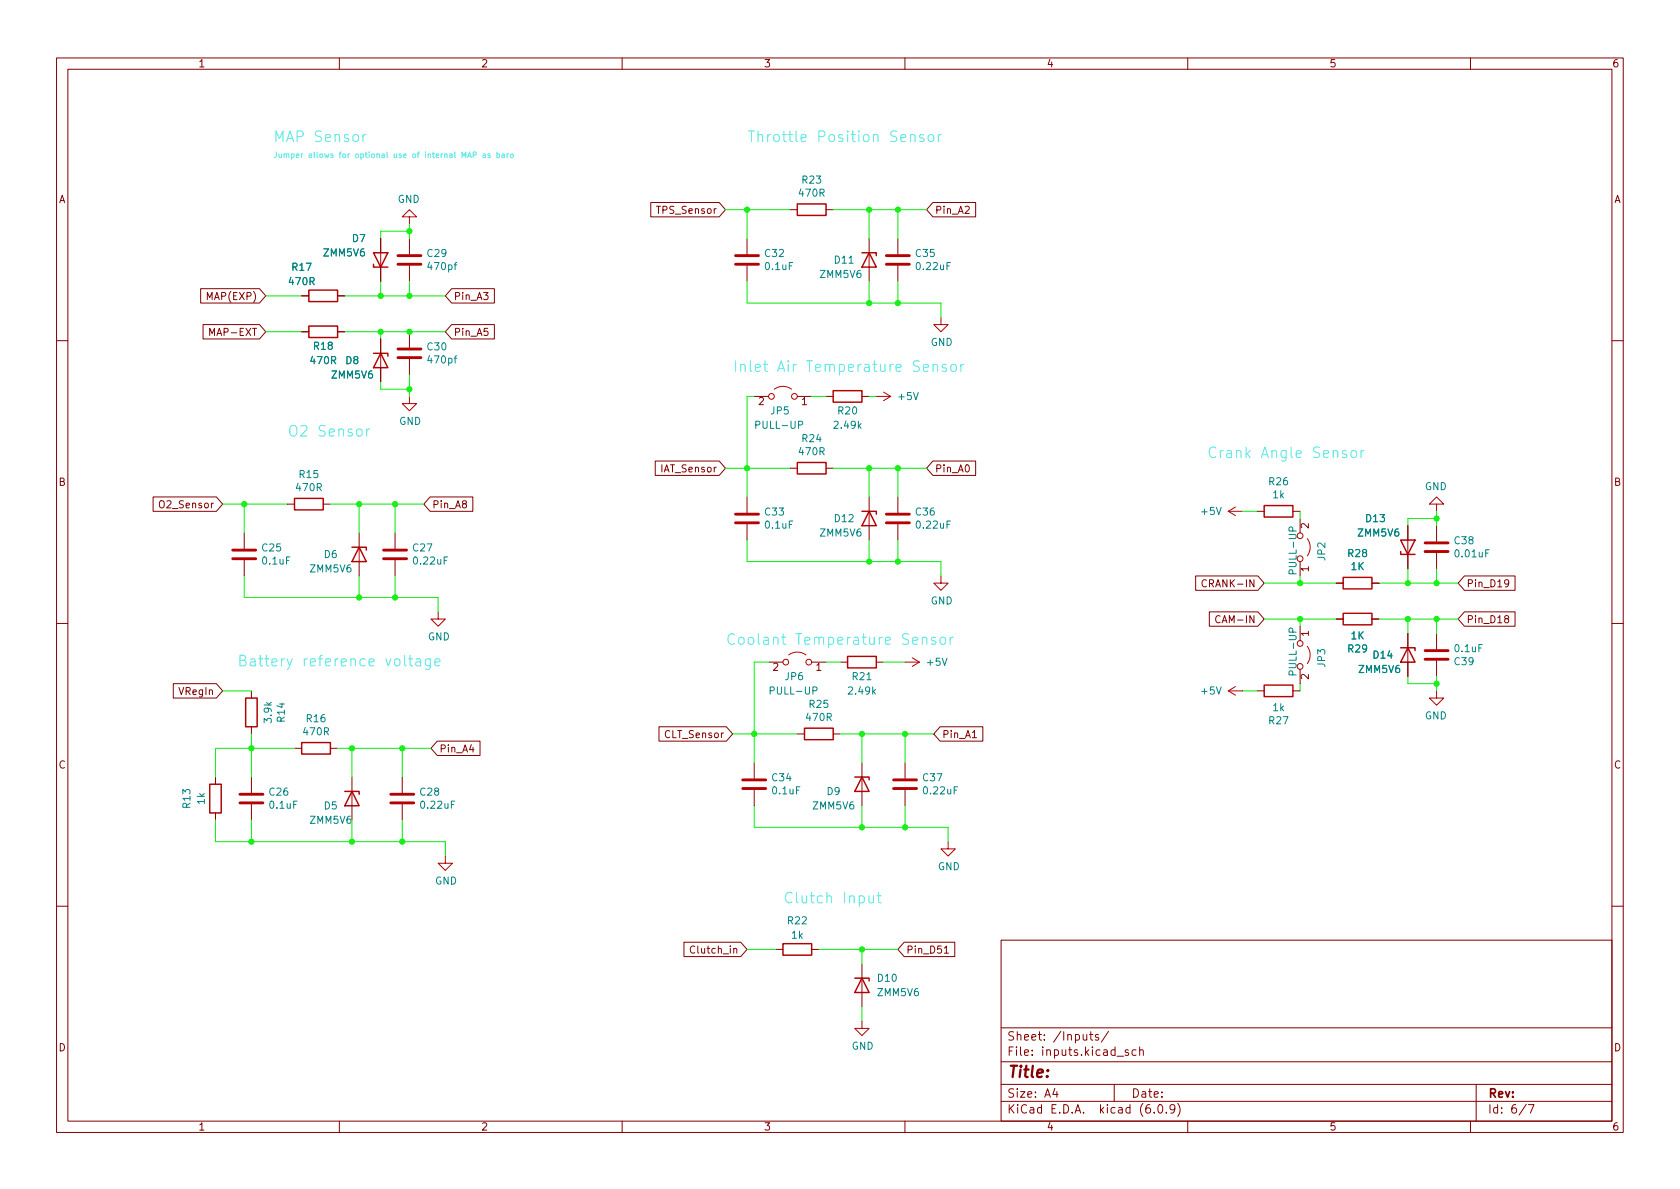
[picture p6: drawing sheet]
<svg xmlns="http://www.w3.org/2000/svg" width="297mm" height="210mm" viewBox="0 0 297 210" stroke-linecap="round" stroke-linejoin="round" font-family="sans-serif">
<g fill="none" stroke="#840000" stroke-width=".18">
<path d="M10 10.2h277v190.1h-277zM12 12.2h273v186.1h-273zM60 10.2v2M110 10.2v2M160 10.2v2M210 10.2v2M260 10.2v2M115.1 35.8h12.1l1.1 1.3-1.1 1.2h-12.1zM139.7 37.1h1.3M146 37.1h1.3M164.9 35.8h7.6v2.5h-7.6l-1.1-1.2zM35.5 51h10.4l1.1 1.3-1.1 1.3h-10.4z"/>
<path d="M35.9 57.4h10l1.1 1.3-1.1 1.2h-10zM37.1 59.3v-1.2l.4 .9 .4-.9v1.2M53.3 52.3h1.3M53.3 58.7h1.3M59.7 52.3h1.3M59.7 58.7h1.3M67.3 42.2v2.5M67.3 47.2v2.6M67.3 59.9v2.6M72.4 42.2v2.8M72.4 47v2.8M72.4 58.7v2.8"/>
<path d="M79.9 51h7.5v2.6h-7.5l-1.2-1.3zM79.9 57.4h7.5v2.5h-7.5l-1.2-1.2zM132.1 42.2v2.8M132.1 47v2.8M153.7 42.2v2.5M153.7 47.2v2.6M158.7 42.2v2.8M158.7 47v2.8M10 60.2h2M67.3 65v2.6M72.4 63.5v2.8M133.3 70.1h2.6"/>
<path d="M141 70.1h2.5M146 70.1h1.3M152.4 70.1h1.3M285 60.2h2M27.1 87.9h11.2l1.1 1.2-1.1 1.3h-11.2zM43.2 94.2v2.8M43.2 99.1v2.7M50.8 89.1h1.3M57.1 89.1h1.3M63.5 94.2v2.6M63.5 99.3v2.5M69.8 94.2v2.8"/>
<path d="M69.8 99.1v2.7M76 87.9h7.6v2.5h-7.6l-1.1-1.3zM115.8 81.5h11.4l1.1 1.3-1.1 1.3h-11.4zM132.1 87.9v2.8M132.1 92.7v2.8M139.7 82.8h1.3M146 82.8h1.3M153.7 87.9v2.5M153.7 93v2.5M158.7 87.9v2.8M158.7 92.7v2.8M164.9 81.5h7.6v2.6h-7.6l-1.1-1.3z"/>
<path d="M222.2 90.4h1.3M228.6 90.4h1.3M229.9 91.7v2.5M229.9 99.3v2.5M248.9 93v2.5M248.9 98v2.6M254 93v2.8M254 97.8v2.8M10 110.2h2M135.9 117.1h2.5M143.5 117.1h2.5M148.6 117.1h1.3"/>
<path d="M154.9 117.1h1.3M211.4 101.8h11l1.1 1.3-1.1 1.3h-11zM213.3 102.6a.6 .6 0 0 0-.8 .5 .6 .6 0 0 0 .6 .7l.2-.1M213.8 108.2h8.6l1.1 1.3-1.1 1.2h-8.6zM215.7 109a.6 .6 0 0 0-.8 .4 .6 .6 0 0 0 .6 .7l.2-.1M229.9 110.7v2.6M229.9 118.4v2.5M236.2 103.1h1.3M236.2 109.5h1.3M242.6 103.1h1.2M242.6 109.5h1.2M248.9 112v2.5"/>
<path d="M248.9 117.1v2.5M254 112v2.8M254 116.8v2.8M258.9 101.8h9v2.6h-9l-1.1-1.3zM258.9 108.2h9v2.5h-9l-1.1-1.2zM266.3 109.4l-.3-.2 .1-.2 .2-.1h.3l.2 .2-.1 .2-.6 .2-.1 .1 .1 .4 .2 .1h.2l.3-.2v-.3l-.3-.2M266.8 103.1l-.3 .2-.4-.1-.1-.1 .1-.5 .4-.1 .2 .1a.84 .84 0 0 1-.3 1.2h-.3M285 110.2h2M30.6 120.9h7.7l1.1 1.3-1.1 1.2h-7.7zM38.1 137.4v1.3M44.4 122.2v1.2M44.4 128.5v1.3"/>
<path d="M44.4 137.4v2.8M52.1 132.3h1.2M58.4 132.3h1.3M62.2 137.4v2.5M71.1 137.4v2.8M77.3 131.1h7.6v2.5h-7.6l-1.1-1.3zM116.5 128.5h11.9l1.1 1.3-1.1 1.3h-11.9zM133.3 134.9v2.8M133.3 139.7v2.8M141 129.8h1.2M147.3 129.8h1.3M152.4 134.9v2.5"/>
<path d="M152.4 139.9v2.6M160 134.9v2.8M160 139.7v2.8M166.2 128.5h7.6v2.6h-7.6l-1.1-1.3zM171.9 130.5h.8M222.2 122.2h1.3M228.6 122.2h1.3M38.1 143.8v1.2M44.4 142.2v2.8M62.2 142.5v2.5M71.1 142.2v2.8M10 160.2h2"/>
<path d="M120.9 166.6h10.1l1.1 1.3-1.1 1.3h-10.1zM122.8 167.4a.6 .6 0 0 0-.8 .4 .6 .6 0 0 0 .6 .8l.2-.2M137.2 167.9h1.2M143.5 167.9h1.3M152.4 170.4v2.6M152.4 175.5v2.5M159.9 166.6h8.9v2.6h-8.9l-1.2-1.3zM167 167.6l.3-.3v1.3M167 168.6h.7M177 166.3h108v32h-108zM285 160.2h2M60 198.3v2"/>
<path d="M110 198.3v2M160 198.3v2M177 194.8h108M177 191.8h108M177 187.8h108M177 181.8h108M186.5 192.5l-.4 1h1M186.9 193v1M192.6 182.9h.6M192.9 182.4v1.3l.3 .2M194.2 183l-.3-.1-.3 .2 .1 .3 .5 .1v.4h-.6M196 182.4l-1.3 1.9"/>
<path d="M197 191.8v3M197.5 186.8h1.1M199.5 185.7l-.4-.1-.2 .2 .1 .3 .5 .1v.4h-.6M200.9 185.7l-.5-.1-.3 .3v.4l.2 .3h.6M201.5 185.8l.2-.2 .4 .1v.9M201.5 185.1v1.5M204.1 196.7v.1M204.9 195.4l.2-.1a.81 .81 0 0 1 .6 .7 .81 .81 0 0 1-.3 .8h-.2a.81 .81 0 0 1-.6-.6 .81 .81 0 0 1 .3-.8zM206.2 196.7v.1M207.7 196l-.3 .3h-.3l-.2-.3 .1-.6 .4-.1 .2 .2a.99 .99 0 0 1-.3 1.3h-.3M208.2 195.1a1.72 1.72 0 0 1 0 2.3M210 198.3v2"/>
<path d="M260 198.3v2M261 191.8v6.5M269.9 195.3l-1.3 1.9M270.2 195.3h1l-.6 1.5"/>
</g>
<g fill="none" stroke="#b60000" stroke-width=".51">
<path d="M70.4 46.7h4M70.4 45.2h4M130 46.7h4.1M130 45.2h4.1M156.7 46.7h4.1M156.7 45.2h4.1M70.4 63.2h4M70.4 61.7h4M41.1 98.8h4.1M41.1 97.3h4.1M67.8 98.8h4.1M67.8 97.3h4.1"/>
<path d="M130 92.5h4.1M130 90.9h4.1M156.7 92.5h4.1M156.7 90.9h4.1M252 97.5h4M252 96h4M252 115.1h4M252 116.6h4M131.3 139.4h4.1M131.3 137.9h4.1M158 139.4h4.1M158 137.9h4.1"/>
<path d="M42.4 142h4.1M42.4 140.5h4.1M69.1 142h4.1M69.1 140.5h4.1"/>
</g>
<g fill="none" stroke="#b60000" stroke-width=".25">
<path d="M141 36.1h5v2h-5zM54.6 51.3h5.1v2h-5.1zM54.6 57.7h5.1v2h-5.1zM66 46.7v.5h2.6M66 44.7h2.6l-1.3 2.5zM152.4 44.7h2.5v.5M153.7 44.7l1.2 2.5h-2.5zM66 62.5h2.6v.5M67.3 62.5l1.3 2.5h-2.6zM147.3 69.1h5.1v2h-5.1zM52.1 88.1h5v2.1h-5zM62.2 96.8h2.6v.5"/>
<path d="M63.5 96.8l1.3 2.5h-2.6zM141 81.8h5v2h-5zM152.4 90.4h2.5v.5M153.7 90.4l1.2 2.6h-2.5zM223.5 89.4h5.1v2h-5.1zM247.6 97.5v.5h2.6M247.6 95.5h2.6l-1.3 2.5zM149.9 116.1h5v2h-5zM237.5 102.1h5.1v2h-5.1zM237.5 108.5h5.1v2h-5.1zM247.6 114.5h2.6v.6M248.9 114.5l1.3 2.6h-2.6z"/>
<path d="M37.1 138.7h2v5.1h-2zM43.4 123.4h2.1v5.1h-2.1zM53.3 131.3h5.1v2h-5.1zM61 139.9h2.5v.6M62.2 139.9l1.3 2.6h-2.5zM142.2 128.8h5.1v2h-5.1zM151.1 137.4h2.6v.5M152.4 137.4l1.3 2.5h-2.6zM223.5 121.2h5.1v2h-5.1zM138.4 166.9h5.1v2h-5.1zM151.1 173h2.6v.5M152.4 173l1.3 2.5h-2.6z"/>
</g>
<g fill="none" stroke="#b60000" stroke-width=".18">
<path d="M72.4 38.3h1.3l-1.3-1.2-1.3 1.2h1.3v1.3M67.3 44.7v2.5M153.7 44.7v2.5M166.4 56.1v1.3h1.2l-1.2 1.3-1.3-1.3h1.3M67.3 62.5v2.5M72.4 70.1v1.3h1.3l-1.3 1.2-1.3-1.2h1.3M136.9 68.8a2.54 2.54 0 0 1 3.1 0M154.9 70.1h2.6M156.2 69.3l1.3 .8M157.5 70.1l-1.3 .8M63.5 96.8v2.5M153.7 90.4v2.6"/>
<path d="M217.2 90.4l1.2 .8M217.2 90.4h2.5M218.4 89.7l-1.2 .7M231.1 95.2a2.54 2.54 0 0 1 0 3.1M248.9 95.5v2.5M254 89.1h1.3l-1.3-1.2-1.3 1.2h1.3v1.3M77.5 108.2v1.3h1.2l-1.2 1.2-1.3-1.2h1.3M139.4 115.8a2.54 2.54 0 0 1 3.1 0M160 117.1h2.6M161.3 116.3l1.3 .8M162.6 117.1l-1.3 .8M166.4 101.8v1.3h1.2l-1.2 1.3-1.3-1.3h1.3"/>
<path d="M231.1 114.3a2.54 2.54 0 0 1 0 3M248.9 114.5v2.6M62.2 139.9v2.6M152.4 137.4v2.5M217.2 122.2l1.2 .7M217.2 122.2h2.5M218.4 121.4l-1.2 .8M254 122.2v1.2h-1.3l1.3 1.3 1.3-1.3h-1.3M78.7 151.4v1.2h1.3l-1.3 1.3-1.2-1.3h1.2M167.6 148.8v1.3h1.3l-1.3 1.3-1.2-1.3h1.2M152.4 173v2.5M152.4 180.6v1.3h1.3l-1.3 1.2-1.3-1.2h1.3"/>
<circle cx="136.4" cy="70.1" r=".51"/>
<circle cx="140.5" cy="70.1" r=".51"/>
<circle cx="229.9" cy="98.8" r=".51"/>
<circle cx="229.9" cy="94.7" r=".51"/>
<circle cx="138.9" cy="117.1" r=".51"/>
<circle cx="143" cy="117.1" r=".51"/>
<circle cx="229.9" cy="117.9" r=".51"/>
<circle cx="229.9" cy="113.8" r=".51"/>
</g>
<g fill="none" stroke="#45e7e5" stroke-width=".18">
<path d="M64.2 23.8v1.2M64.7 23.8l-.3 .1-.2 .2M81.7 27.9v-1l.3 .7 .3-.7v1M82.7 27.9l.3-1 .3 1M82.8 27.6h.4M83.7 27.4l.4-.1 .1-.3-.5-.1v1M85.4 27.3h.4v.6M85.8 27.4l-.4 .2 .1 .3 .3-.1M86.6 27.3l-.2-.1-.1 .1v.2l.3 .1v.2h-.3M87.9 27.3l.2-.1 .2 .2-.1 .4h-.3M87.9 26.9v1M88.8 27.3h.3l.1 .6"/>
<path d="M89.2 27.4l-.5 .2 .2 .3 .3-.1M89.7 27.2v.7M89.9 27.2l-.2 .2M90.3 27.3l.1-.1 .3 .1-.1 .5h-.3zM161 24a.47 .47 0 0 1 .8 .1v.9M161 23.8v1.2M163.3 23.9l-.4-.1-.3 .3 .1 .2 .6 .2 .1 .2-.1 .3h-.2h-.5M164.2 24a.51 .51 0 0 1 .5-.2 .51 .51 0 0 1 .4 .3v.6a.51 .51 0 0 1-.5 .4 .51 .51 0 0 1-.5-.4zM165.9 23.8v1.2M166.4 23.8l-.3 .1-.2 .2M64.8 75.9v1.2M65.4 75.9h-.4l-.2 .3"/>
<path d="M163.3 65.1l.9-.2-.1-.4-.6-.1-.2 .3 .1 .9 .1 .1 .6-.1M165 64.6a.47 .47 0 0 1 .8 .1v1M165 64.4v1.3M167.3 64.5l-.4-.1-.3 .3 .1 .3 .6 .1 .1 .2-.1 .3-.2 .1-.5-.1M168.3 64.5a.51 .51 0 0 1 .8 .3v.5a.51 .51 0 0 1-.5 .4 .51 .51 0 0 1-.5-.4v-.5zM169.9 64.4v1.3M170.4 64.4l-.3 .1-.2 .3M238.1 79.8l-.5-.1-.3 .2 .1 .3 .7 .2v.2v.2l-.2 .1-.6-.1M238.9 79.8a.51 .51 0 0 1 .5-.1 .51 .51 0 0 1 .4 .3v.6a.51 .51 0 0 1-.5 .3 .51 .51 0 0 1-.4-.3zM240.6 79.7v1.2M241.2 79.7l-.4 .1-.2 .2M72.2 116.5h.8"/>
<path d="M72.5 115.9v1.6l.1 .2 .4 .1M73.6 116.6l.2-.1 .5 .1 .1 1.2M74.4 116.9l-.6 .1a.37 .37 0 0 0-.3 .4 .37 .37 0 0 0 .3 .4l.6-.1M76.1 116.5v1.5a.51 .51 0 0 1-.8 .3M76.1 116.6l-.5-.1-.4 .4v.5l.2 .3 .2 .1 .5-.1M76.9 117.1l.9-.2-.1-.3-.5-.1-.3 .3 .1 .9 .2 .1 .5-.1M163.1 112.9a.47 .47 0 0 1 .8 .1v.9M163.1 112.7v1.2M165.4 112.8l-.4-.1-.3 .3 .1 .2 .6 .2 .1 .2-.1 .3h-.2h-.5M166.3 112.9a.51 .51 0 0 1 .5-.2 .51 .51 0 0 1 .4 .3v.6a.51 .51 0 0 1-.5 .4 .51 .51 0 0 1-.5-.4zM168 112.7v1.2M168.5 112.7l-.3 .1-.2 .2"/>
<path d="M153.6 158.4l.1 1.2a.51 .51 0 0 0 .7-.1M154.4 158.4v1.3M155.1 158.4h.7M155.3 157.8v1.6l.1 .2 .4 .1"/>
</g>
<g fill="none" stroke="#00e800" stroke-width=".18">
<path d="M72.4 39.6v2.6M128.3 37.1h11.4M132.1 37.1v5.1M147.3 37.1h16.5M153.7 37.1v5.1M158.7 37.1v5.1M47 58.7h6.3M47 52.3h6.3M61 58.7h17.7M61 52.3h17.7M67.3 49.8v2.5M67.3 58.7v1.2"/>
<path d="M72.4 49.8v2.5M72.4 40.9h-5.1v1.3M132.1 49.8v3.8h34.3v2.5M153.7 49.8v3.8M158.7 49.8v3.8M67.3 67.6v1.2h5.1M72.4 66.3v3.8M133.3 70.1h-1.2v17.8M143.5 70.1h2.5M153.7 70.1h1.2M39.4 89.1h11.4M43.2 89.1v5.1"/>
<path d="M58.4 89.1h16.5M63.5 89.1v5.1M69.8 89.1v5.1M128.3 82.8h11.4M132.1 95.5v3.8h34.3v2.5M147.3 82.8h16.5M153.7 82.8v5.1M153.7 95.5v3.8M158.7 82.8v5.1M158.7 95.5v3.8M219.7 90.4h2.5M229.9 90.4v1.3"/>
<path d="M254 91.7h-5.1v1.3M254 90.4v2.6M43.2 101.8v3.9h34.3v2.5M63.5 101.8v3.9M69.8 101.8v3.9M135.9 117.1h-2.6v17.8M146 117.1h2.6M156.2 117.1h3.8M223.5 109.5h12.7M223.5 103.1h12.7M229.9 101.8v1.3M229.9 109.5v1.2"/>
<path d="M243.8 109.5h14M243.8 103.1h14M248.9 100.6v2.5M248.9 109.5v2.5M248.9 119.6v1.3h5.1M254 100.6v2.5M254 109.5v2.5M254 119.6v2.6M39.4 122.2h5M44.4 129.8v7.6M52.1 132.3h-14v5.1M59.7 132.3h16.5"/>
<path d="M62.2 132.3v5.1M71.1 132.3v5.1M129.5 129.8h11.5M148.6 129.8h16.5M152.4 129.8v5.1M160 129.8v5.1M219.7 122.2h2.5M229.9 120.9v1.3M38.1 145v3.8h40.6v2.6M44.4 145v3.8M62.2 145v3.8M71.1 145v3.8"/>
<path d="M133.3 142.5v3.8h34.3v2.5M152.4 142.5v3.8M160 142.5v3.8M132.1 167.9h5.1M144.8 167.9h13.9M152.4 167.9v2.5M152.4 178v2.6"/>
</g>
<g fill="#0f0" stroke="#0f0" stroke-width=".18">
<circle cx="153.7" cy="82.8" r=".46"/>
<circle cx="72.4" cy="52.3" r=".46"/>
<circle cx="72.4" cy="40.9" r=".46"/>
<circle cx="72.4" cy="58.7" r=".46"/>
<circle cx="67.3" cy="58.7" r=".46"/>
<circle cx="67.3" cy="52.3" r=".46"/>
<circle cx="254" cy="109.5" r=".46"/>
<circle cx="248.9" cy="103.1" r=".46"/>
<circle cx="254" cy="91.7" r=".46"/>
<circle cx="254" cy="120.9" r=".46"/>
<circle cx="254" cy="103.1" r=".46"/>
<circle cx="248.9" cy="109.5" r=".46"/>
<circle cx="69.8" cy="105.7" r=".46"/>
<circle cx="63.5" cy="89.1" r=".46"/>
<circle cx="72.4" cy="68.8" r=".46"/>
<circle cx="63.5" cy="105.7" r=".46"/>
<circle cx="69.8" cy="89.1" r=".46"/>
<circle cx="43.2" cy="89.1" r=".46"/>
<circle cx="44.4" cy="132.3" r=".46"/>
<circle cx="71.1" cy="132.3" r=".46"/>
<circle cx="62.2" cy="132.3" r=".46"/>
<circle cx="62.2" cy="148.8" r=".46"/>
<circle cx="44.4" cy="148.8" r=".46"/>
<circle cx="71.1" cy="148.8" r=".46"/>
<circle cx="158.7" cy="99.3" r=".46"/>
<circle cx="153.7" cy="99.3" r=".46"/>
<circle cx="229.9" cy="103.1" r=".46"/>
<circle cx="229.9" cy="109.5" r=".46"/>
<circle cx="158.7" cy="82.8" r=".46"/>
<circle cx="152.4" cy="146.3" r=".46"/>
<circle cx="133.3" cy="129.8" r=".46"/>
<circle cx="160" cy="146.3" r=".46"/>
<circle cx="152.4" cy="129.8" r=".46"/>
<circle cx="160" cy="129.8" r=".46"/>
<circle cx="152.4" cy="167.9" r=".46"/>
<circle cx="158.7" cy="53.6" r=".46"/>
<circle cx="153.7" cy="53.6" r=".46"/>
<circle cx="153.7" cy="37.1" r=".46"/>
<circle cx="132.1" cy="37.1" r=".46"/>
<circle cx="132.1" cy="82.8" r=".46"/>
<circle cx="158.7" cy="37.1" r=".46"/>
</g>
<text font-size="2.8" fill="#840000" x="178" y="190.6">Title:</text>
<g font-size="2.6" fill="#45e7e5">
<text x="48.3" y="25.1">MAP Sensor</text>
<text x="132.1" y="25.1">Throttle Position Sensor</text>
<text x="129.5" y="65.8">Inlet Air Temperature Sensor</text>
<text x="50.8" y="77.2">O2 Sensor</text>
<text x="213.4" y="81">Crank Angle Sensor</text>
<text x="41.9" y="117.8">Battery reference voltage</text>
<text x="128.3" y="114">Coolant Temperature Sensor</text>
<text x="138.4" y="159.8">Clutch Input</text>
</g>
<g font-size="2.1" fill="#840000">
<text x="178" y="184">Sheet: /Inputs/</text>
<text x="178" y="186.7">File: inputs.kicad_sch</text>
<text x="178" y="196.9">KiCad E.D.A. kicad (6.0.9)</text>
<text x="178" y="194.1">Size: A4</text>
<text x="200" y="194.1">Date:</text>
<text x="263" y="194.1">Rev:</text>
<text x="263" y="196.9">Id: 6/7</text>
</g>
<g font-size="1.8" fill="#840000">
<text x="35" y="11.9">1</text>
<text x="85" y="11.9">2</text>
<text x="135" y="11.9">3</text>
<text x="185" y="11.9">4</text>
<text x="235" y="11.9">5</text>
<text x="285" y="11.9">6</text>
<text x="10.3" y="35.9">A</text>
<text x="285.3" y="35.9">A</text>
<text x="116.4" y="37.8">TPS_Sensor</text>
<text x="165.3" y="37.8">Pin_A2</text>
<text x="36.9" y="53">MAP(EXP)</text>
<text x="80.2" y="53">Pin_A3</text>
<text x="37.6" y="59.4">MAP-EXT</text>
<text x="80.2" y="59.4">Pin_A5</text>
<text x="134.1" y="71.6">2</text>
<text x="141.7" y="71.6">1</text>
<text x="117" y="83.5">IAT_Sensor</text>
<text x="165.3" y="83.5">Pin_A0</text>
<text x="10.3" y="85.9">B</text>
<text x="28.6" y="89.9">O2_Sensor</text>
<text x="76.4" y="89.9">Pin_A8</text>
<text x="285.3" y="85.9">B</text>
<text x="231.4" y="93.5" transform="rotate(-90 231.4 93.5)">2</text>
<text x="231.4" y="101.1" transform="rotate(-90 231.4 101.1)">1</text>
<text x="213.3" y="103.8">CRANK-IN</text>
<text x="259.2" y="103.8">Pin_D19</text>
<text x="215.7" y="110.2">CAM-IN</text>
<text x="231.4" y="112.5" transform="rotate(-90 231.4 112.5)">1</text>
<text x="259.2" y="110.2">Pin_D18</text>
<text x="136.7" y="118.6">2</text>
<text x="144.3" y="118.6">1</text>
<text x="31.8" y="122.9">VRegIn</text>
<text x="231.4" y="120.1" transform="rotate(-90 231.4 120.1)">2</text>
<text x="117.7" y="130.5">CLT_Sensor</text>
<text x="166.5" y="130.5">Pin_A1</text>
<text x="10.3" y="135.9">C</text>
<text x="77.6" y="133.1">Pin_A4</text>
<text x="285.3" y="135.9">C</text>
<text x="122.6" y="168.6">Clutch_in</text>
<text x="160.2" y="168.6">Pin_D51</text>
<text x="10.3" y="185.9">D</text>
<text x="285.3" y="185.9">D</text>
<text x="35" y="199.9">1</text>
<text x="85" y="199.9">2</text>
<text x="135" y="199.9">3</text>
<text x="185" y="199.9">4</text>
<text x="235" y="199.9">5</text>
<text x="285" y="199.9">6</text>
</g>
<g font-size="1.8" fill="#008484">
<text x="70.3" y="35.9">GND</text>
<text x="141.4" y="34.8">470R</text>
<text x="141.9" y="32.5">R23</text>
<text x="51.7" y="47.9">R17</text>
<text x="57.3" y="45.3">ZMM5V6</text>
<text x="62.3" y="42.8">D7</text>
<text x="75.6" y="45.4">C29</text>
<text x="75.8" y="47.7">470pf</text>
<text x="135.3" y="45.4">C32</text>
<text x="135.4" y="47.7">0.1uF</text>
<text x="147.6" y="46.6">D11</text>
<text x="162" y="45.4">C35</text>
<text x="162.2" y="47.7">0.22uF</text>
<text x="51.2" y="50.4">470R</text>
<text x="145.1" y="49.1">ZMM5V6</text>
<text x="55" y="64.4">470R</text>
<text x="55.5" y="61.8">R18</text>
<text x="61.1" y="64.4">D8</text>
<text x="75.6" y="61.9">C30</text>
<text x="75.8" y="64.3">470pf</text>
<text x="164.5" y="61.2">GND</text>
<text x="58.7" y="66.9">ZMM5V6</text>
<text x="158.9" y="70.7">+5V</text>
<text x="70.6" y="75.1">GND</text>
<text x="133.9" y="75.8">PULL-UP</text>
<text x="136.3" y="73.3">JP5</text>
<text x="147.6" y="75.8">2.49k</text>
<text x="148.2" y="73.3">R20</text>
<text x="141.4" y="80.5">470R</text>
<text x="141.9" y="78.2">R24</text>
<text x="52.5" y="86.8">470R</text>
<text x="53" y="84.5">R15</text>
<text x="224.4" y="85.8">R26</text>
<text x="225.1" y="88.1">1k</text>
<text x="251.9" y="86.7">GND</text>
<text x="135.3" y="91.2">C33</text>
<text x="135.4" y="93.5">0.1uF</text>
<text x="145.1" y="94.9">ZMM5V6</text>
<text x="147.6" y="92.3">D12</text>
<text x="162" y="91.2">C36</text>
<text x="162.2" y="93.5">0.22uF</text>
<text x="212.5" y="91.1">+5V</text>
<text x="240.2" y="94.9">ZMM5V6</text>
<text x="241.6" y="92.3">D13</text>
<text x="46.4" y="97.5">C25</text>
<text x="46.5" y="99.8">0.1uF</text>
<text x="54.9" y="101.2">ZMM5V6</text>
<text x="57.3" y="98.7">D6</text>
<text x="73.1" y="97.5">C27</text>
<text x="73.3" y="99.8">0.22uF</text>
<text x="229.2" y="101.2" transform="rotate(-90 229.2 101.2)">PULL-UP</text>
<text x="234.3" y="99.1" transform="rotate(-90 234.3 99.1)">JP2</text>
<text x="238.4" y="98.5">R28</text>
<text x="238.9" y="100.8">1K</text>
<text x="257.2" y="96.2">C38</text>
<text x="257.4" y="98.5">0.01uF</text>
<text x="164.5" y="106.9">GND</text>
<text x="75.6" y="113.2">GND</text>
<text x="238.9" y="113">1K</text>
<text x="164" y="117.7">+5V</text>
<text x="229.2" y="119.1" transform="rotate(-90 229.2 119.1)">PULL-UP</text>
<text x="234.3" y="117.9" transform="rotate(-90 234.3 117.9)">JP3</text>
<text x="238.4" y="115.4">R29</text>
<text x="240.3" y="119">ZMM5V6</text>
<text x="242.9" y="116.5">D14</text>
<text x="257.2" y="117.6">C39</text>
<text x="257.3" y="115.3">0.1uF</text>
<text x="136.5" y="122.8">PULL-UP</text>
<text x="138.9" y="120.3">JP6</text>
<text x="143.2" y="125.2">R25</text>
<text x="150.2" y="122.8">2.49k</text>
<text x="150.8" y="120.3">R21</text>
<text x="212.5" y="122.8">+5V</text>
<text x="225.1" y="125.7">1k</text>
<text x="48" y="127.7" transform="rotate(-90 48 127.7)">3.9k</text>
<text x="50.3" y="127.6" transform="rotate(-90 50.3 127.6)">R14</text>
<text x="53.8" y="130">470R</text>
<text x="54.3" y="127.7">R16</text>
<text x="142.7" y="127.5">470R</text>
<text x="224.4" y="128.1">R27</text>
<text x="251.9" y="127.2">GND</text>
<text x="33.7" y="142.8" transform="rotate(-90 33.7 142.8)">R13</text>
<text x="36.2" y="142.2" transform="rotate(-90 36.2 142.2)">1k</text>
<text x="47.7" y="140.7">C26</text>
<text x="47.8" y="143">0.1uF</text>
<text x="57.3" y="143.1">D5</text>
<text x="74.3" y="140.7">C28</text>
<text x="74.6" y="143">0.22uF</text>
<text x="136.6" y="138.1">C34</text>
<text x="136.7" y="140.5">0.1uF</text>
<text x="143.8" y="143.1">ZMM5V6</text>
<text x="146.2" y="140.6">D9</text>
<text x="163.2" y="138.1">C37</text>
<text x="163.5" y="140.5">0.22uF</text>
<text x="54.9" y="145.7">ZMM5V6</text>
<text x="165.8" y="153.9">GND</text>
<text x="76.9" y="156.4">GND</text>
<text x="139.3" y="163.4">R22</text>
<text x="140" y="166">1k</text>
<text x="155.2" y="173.6">D10</text>
<text x="155.2" y="176.1">ZMM5V6</text>
<text x="150.6" y="185.6">GND</text>
</g>
<text font-size="1.4" fill="#45e7e5" x="48.3" y="27.9">Jumper allows for optional use of internal MAP as baro</text>
</svg>
